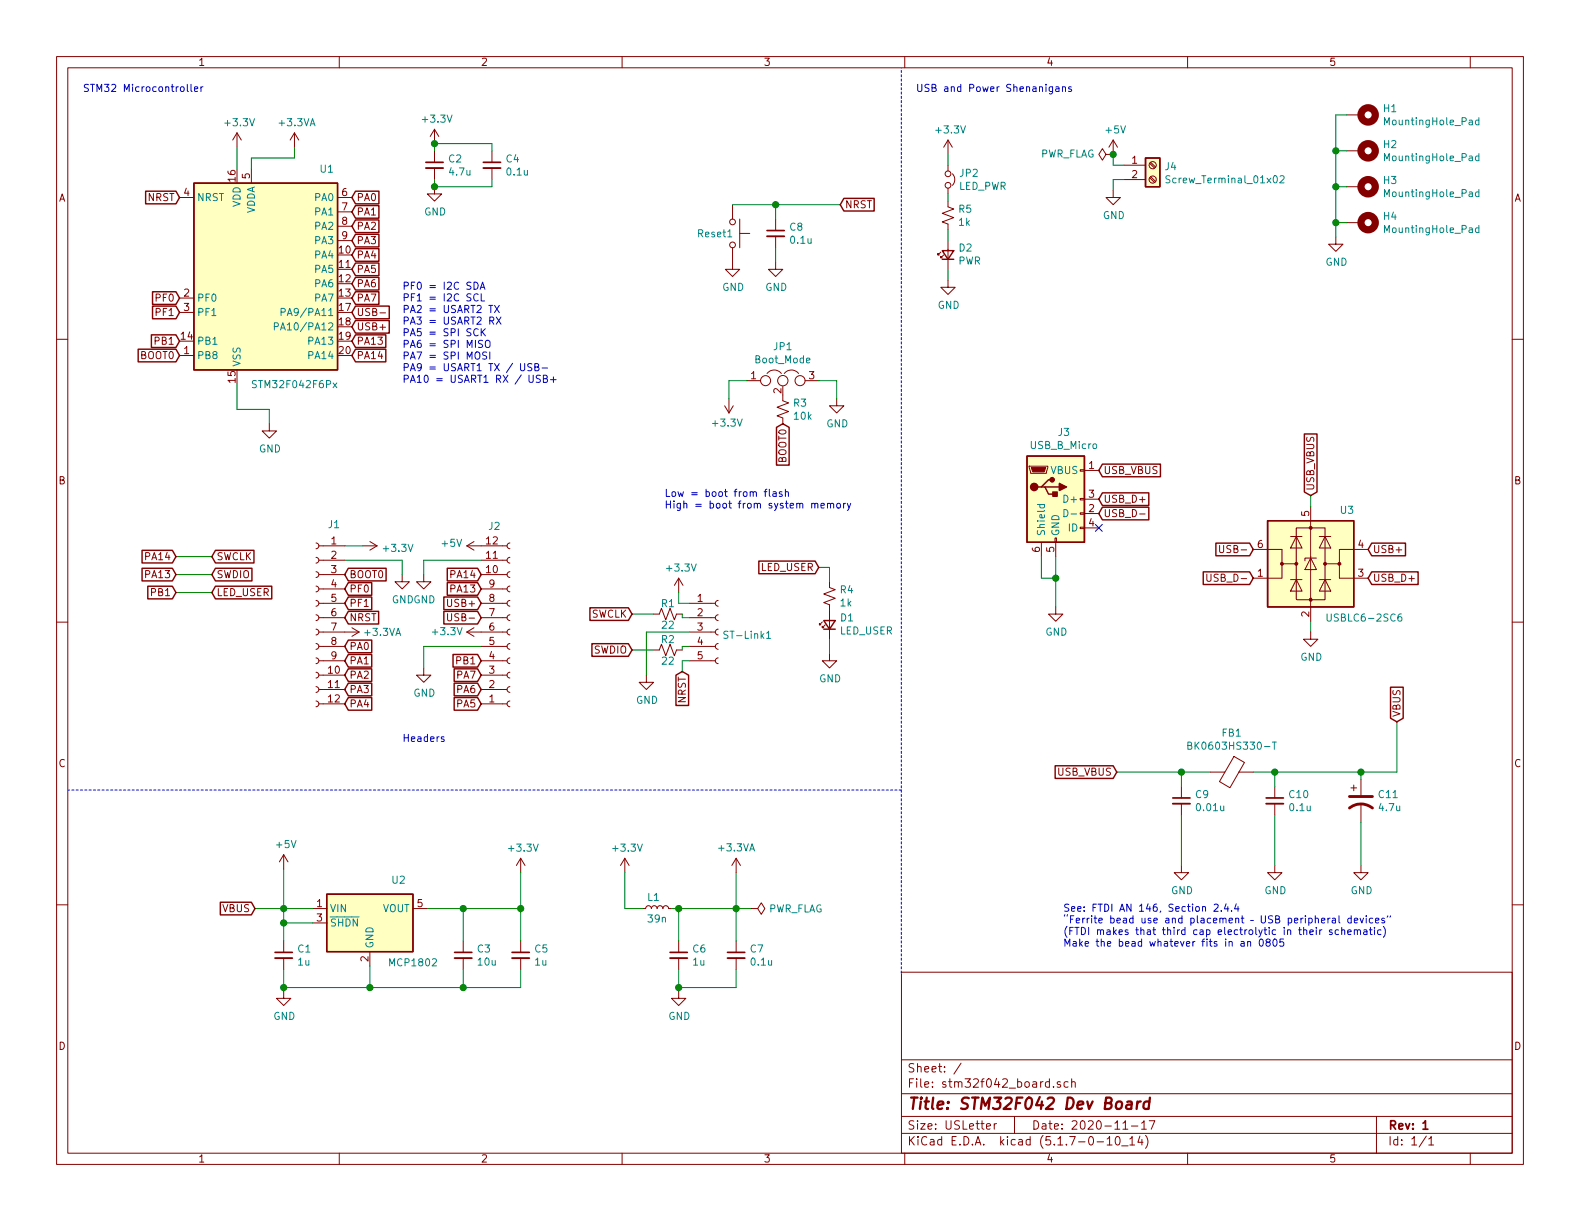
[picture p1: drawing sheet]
<svg xmlns="http://www.w3.org/2000/svg" width="279mm" height="216mm" viewBox="0 0 279 216" stroke-linecap="round" stroke-linejoin="round" font-family="sans-serif">
<g fill="none" stroke="#840000" stroke-width=".18">
<path d="M10 10h259.4v195.9h-259.4zM12 12h255.4v191.9h-255.4zM60 10v2M110 10v2M160 10v2M210 10v2M260 10v2M31.7 34.9h2.6M41.9 23.5l-.8 1.3M41.9 23.5v2.5M41.9 23.5l.8 1.3M44.4 29.8v2.6"/>
<path d="M52.1 23.5l-.8 1.3M52.1 23.5v2.5M52.1 23.5l.7 1.3M59.7 34.9h2.5M59.7 37.5h2.5M76.8 33v1.3h1.3l-1.3 1.3-1.2-1.3h1.2M76.8 22.9l-.7 1.2M76.8 22.9v2.5M76.8 26.7v2M76.8 29.7v2.1M76.8 22.9l.8 1.2M87 26.7v2"/>
<path d="M87 29.7v2.1M129.5 36.2v2.5M130.8 38.7v5.1M137.2 38.7v2.1M167.6 35.6v1l1.1 .4-2.1 .7 2.1 .8-2.1 .7 1 .4v1M167.6 24.8v2.5M167.6 29.2v1M167.6 33.3v1M167.6 24.8l-.7 1.2M167.6 24.8l.8 1.2M168.4 30.7a1.41 1.41 0 0 1 0 2.1M195.6 27.3l-.7-1-.6 1 .6 1 .7-1h1.2"/>
<path d="M196.8 27.3h.1M196.8 33.7v1.2h1.3l-1.3 1.3-1.2-1.3h1.2M196.8 24.8l-.7 1.2M196.8 24.8v2.5M196.8 24.8l.8 1.2M198.8 29.2h3.8M198.8 31.8h3.8M203.3 31.4l.9 .9M203.3 28.9l.9 .8M203.5 31.2l.8 .9M203.5 28.7l.8 .8M238.1 20.3h2.6"/>
<path d="M238.1 26.7h2.6M238.1 33h2.6M238.1 39.4h2.6M10 60h2M31.7 52.7h2.6M31.7 55.2h2.6M59.7 40h2.5M59.7 42.5h2.5M67.2 55.3h1M129.5 43.8v3.8h1.3l-1.3 1.3-1.2-1.3h1.2M130.8 41.3h1.8M137.2 46.4v1.2h1.2l-1.2 1.3-1.3-1.3h1.3"/>
<path d="M137.2 41.8v2M166.4 44.6l-.5 .5v-.3v.3h.2M166.9 45.1l-.5 .5v-.3v.3h.2M167.6 49.5v1.3h1.3l-1.3 1.3-1.2-1.3h1.2M167.6 42.5v5.1M236.2 41.9v1.3h1.3l-1.3 1.3-1.3-1.3h1.3M267.4 60h2M31.7 62.9h2.6M47.6 74.9v1.3h1.3l-1.3 1.3-1.2-1.3h1.2M128.1 71.8l.8 1.2M128.9 70.5v2.5M129.7 71.8l-.8 1.2"/>
<path d="M132.1 67.3h2.4M135.6 66a1.62 1.62 0 0 1 2.6 0M138.4 69.9v1l1 .3-2 .8 2 .8-2 .7 1 .4v1M138.7 66a1.62 1.62 0 0 1 2.5 0M142.4 67.3h2.4M148 70.5v1.3h1.2l-1.2 1.2-1.3-1.2h1.3M55.9 98.6l.3 .1 .2 .3-.1 .4-.4 .2M55.9 96l.3 .1 .2 .3-.1 .5-.4 .1M56.4 99.1h4.6M56.4 96.5h4.6M64.1 96.5h2.6M65.4 95.8l1.3 .7"/>
<path d="M66.7 96.5l-1.3 .8M82.5 96.5h7.2M82.5 96.5l1.3 .8M83.8 95.8l-1.3 .7M85.1 99.1h4.6M90.2 96l-.3 .1-.2 .3 .1 .4 .4 .2M90.2 98.6l-.3 .1-.2 .3 .1 .4 .4 .2M182 82.4h3.3v.3l-.3 1h-2.8zM184.1 95.9v2.5M186.6 95.1h.2v.8h-.2zM186.7 95.9v2.5M191 93.2h.8v.3h-.8z"/>
<path d="M191 90.7h.8v.2h-.8zM191 88.1h.8v.3h-.8zM191 83.1h.8v.2h-.8zM191.8 83.2h2.5M191.8 90.8h2.5M191.8 88.3h2.5M191.8 93.3h2.5M201.5 90.9h1M215.7 96.4v1.1l.2 .2h.3l.2-.2v-1.1M221.6 97.2h5.1v2.5h2.5M226.7 99.7v2.5h-5.1M228.2 94.9h2.1"/>
<path d="M229.2 93.3h5.1v12.7h-5.1zM229.2 94.9l1.1 2h-2.1zM231.8 98.7l1 2h-2zM231.8 89.5v20.4M232.8 98.7h-2v.5M233.3 94.9h2M234.3 94.9l1 2h-2zM236.9 99.7v2.5h5M241.9 97.2h-5v2.5h-2.6M10 110h2M55.9 118.9l.3 .1 .2 .3-.1 .4-.4 .2M55.9 116.3l.3 .2 .2 .2-.1 .5-.4 .1"/>
<path d="M55.9 113.8l.3 .1 .2 .3-.1 .4-.4 .2M55.9 111.3l.3 .1 .2 .3-.1 .4-.4 .2M55.9 108.7l.3 .1 .2 .3-.1 .5-.4 .1M55.9 106.2l.3 .1 .2 .3-.1 .4-.4 .2M55.9 103.6l.3 .2 .2 .2-.1 .5-.4 .1M55.9 101.1l.3 .1 .2 .3-.1 .4-.4 .2M56.4 116.8h4.6M56.4 114.3h4.6M56.4 111.8h7.1M56.4 109.2h4.6M56.4 106.7h4.6M56.4 119.4h4.6"/>
<path d="M56.4 104.1h4.6M56.4 101.6h4.6M62.2 111l1.3 .8M63.5 111.8l-1.3 .7M71.1 101.6v1.3h1.3l-1.3 1.2-1.3-1.2h1.3M74.9 101.6v1.3h1.3l-1.3 1.2-1.2-1.2h1.2M74.9 118.1v1.3h1.3l-1.3 1.3-1.2-1.3h1.2M79.1 108.5v1.1l.3 .2h.2l.3-.2v-1.1M82.5 111.8h7.2M82.5 111.8l1.3 .7M83.8 111l-1.3 .8M85.1 116.8h4.6"/>
<path d="M85.1 114.3h4.6M85.1 109.2h4.6M85.1 106.7h4.6M85.1 119.4h4.6M85.1 104.1h4.6M85.1 101.6h4.6M90.2 101.1l-.3 .1-.2 .3 .1 .4 .4 .2M90.2 103.6l-.3 .1-.2 .4 .1 .3 .4 .2M90.2 106.2l-.3 .1-.2 .3 .1 .4 .4 .2M90.2 108.7l-.3 .1-.2 .3 .1 .4 .4 .2M90.2 111.3l-.3 .1-.2 .3 .1 .4 .4 .2M90.2 113.8l-.3 .1-.2 .3 .1 .4 .4 .2"/>
<path d="M90.2 116.3l-.3 .1-.2 .4 .1 .3 .4 .2M90.2 118.9l-.3 .1-.2 .3 .1 .4 .4 .2M114.3 119.4v1.3h1.3l-1.3 1.2-1.3-1.2h1.3M115.6 108.6h1l.4-1 .7 2 .8-2 .8 2 .3-1h1M115.6 114.9h1l.4-1 .7 2.1 .8-2.1 .8 2.1 .3-1.1h1M120 102.2l-.7 1.3M120 102.2v2.6M120 102.2l.8 1.3M121.9 116.8h4.6M121.9 114.3h4.6M121.9 111.8h4.6M121.9 109.2h4.6"/>
<path d="M121.9 106.7h4.6M127 116.3l-.3 .1-.2 .4 .1 .3 .4 .2M127 113.8l-.3 .1-.2 .3 .1 .4 .4 .2M127 111.3l-.3 .1-.2 .3 .1 .4 .4 .2M127 108.7l-.3 .1-.2 .3 .1 .4 .4 .2M127 106.2l-.3 .1-.2 .3 .1 .4 .4 .2M145.4 110l-.5 .5v-.3v.3h.3M145.9 110.5l-.5 .5v-.3v.3h.3M146.7 115.6v1.2h1.3l-1.3 1.3-1.3-1.3h1.3M146.7 102.9v1l1 .4-2 .7 2 .8-2 .8 1 .3v6.1M186.7 107.3v1.3h1.3l-1.3 1.3-1.3-1.3h1.3M213.4 101.5v1.1l.3 .2 .3-.1 .1-.1v-1.1"/>
<path d="M228.2 102.5h2.1M229.2 102.5l1.1 2h-2.1zM231.8 111.8v1.2h1.2l-1.2 1.3-1.3-1.3h1.3M233.3 102.5h2M234.3 102.5l1 2h-2zM267.4 110h2M55.9 124l.3 .1 .2 .3-.1 .4-.4 .2M55.9 121.4l.3 .1 .2 .3-.1 .5-.4 .1M56.4 124.5h4.6M56.4 121.9h4.6M85.1 124.5h4.6M85.1 121.9h4.6"/>
<path d="M90.2 121.4l-.3 .1-.2 .3 .1 .4 .4 .2M90.2 124l-.3 .1-.2 .3 .1 .4 .4 .2M208.9 139.1v2M214 136.5h2.6M218.2 133.8l1.9 1-2.6 4.5-1.9-1.1zM219.1 136.5h2.5M225.4 139.1v2M238.9 139.3h1M239.4 138.8v1M240.7 137.8v2.8M10 160h2M50.2 151.1l-.8 1.3"/>
<path d="M50.2 151.1v2.6M50.2 151.1l.7 1.3M92.1 151.8l-.8 1.2M92.1 151.8v2.5M92.1 151.8l.7 1.2M110.5 151.8l-.8 1.2M110.5 151.8v2.5M110.5 151.8l.8 1.2M130.2 151.8v2.5M130.2 151.8l-.8 1.2M130.2 151.8l.7 1.2M208.9 153v1.3h1.3l-1.3 1.3-1.3-1.3h1.3"/>
<path d="M208.9 142.1v2M225.4 153v1.3h1.3l-1.3 1.3-1.2-1.3h1.2M225.4 142.1v2M240.7 153v1.3h1.2l-1.2 1.3-1.3-1.3h1.3M240.7 142.1v3.3M267.4 160h2M50.2 175.3v1.2h1.2l-1.2 1.3-1.3-1.3h1.3M50.2 166.4v2M50.2 169.4v2.1M55.2 160.7h2.6M55.2 163.2h2.6M65.4 168.3v2.5"/>
<path d="M73 160.7h2.6M81.9 166.4v2M81.9 169.4v2.1M92.1 166.4v2M92.1 169.4v2.1M113.7 160.7h.5l.1-.4 .3-.2 .4 .2 .2 .4 .1-.4 .3-.2 .4 .2 .2 .4 .1-.4 .3-.2 .4 .2 .2 .4 .1-.4 .3-.2 .5 .2 .1 .4h.5M120 175.3v1.2h1.3l-1.3 1.3-1.3-1.3h1.3M120 166.4v2M120 169.4v2.1M130.2 166.4v2M130.2 169.4v2.1M132.7 160.7h1.3l.6-1.1 .7 1.1-.7 1-.6-1"/>
<path d="M132.7 160.7h.1M159.4 171.9h108v32h-108zM159.4 197.4h108M159.4 193.4h108M159.4 187.4h108M170 188l-1.3 1.9M174.4 199.2l.8-.2-.1-.2-.4-.1-.3 .2 .1 .7h.6M175.8 198.7v1M176.2 198.7l-.3 .1-.1 .2M179.4 197.4v3M186.3 192.1v.2M187.5 191.3h-.4l-.2 .2 .1 .2 .5 .1v.4h-.6"/>
<path d="M188.9 191.3h-.5l-.2 .2v.6l.2 .2 .5-.1M189.5 191.4l.2-.1h.4v1M189.5 190.8v1.5M198.6 199.7h.8M200.1 199.1h1.1M201.9 198.6l.4-.4v1.5M201.9 199.7h.8M203.2 198.2h1l-.6 1.5M243.4 197.4v6.5M60 203.9v2M110 203.9v2M159.4 200.4h108"/>
<path d="M160 203.9v2M194 201.9h1.1M195.8 201.4l.4-.4v1.5M195.8 202.5h.8M197.4 201.1l.3-.1a.94 .94 0 0 1 0 1.5 .79 .79 0 0 1-.3-1.4zM198.3 202.6h1.2M199.8 201.4l.4-.4v1.5M199.8 202.5h.8M201.6 200.9l-.4 1.1h.9M201.9 201.5v1M202.6 200.8a1.71 1.71 0 0 1 0 2.2M210 203.9v2"/>
<path d="M252.2 200.9l-1.2 1.9M252.7 201.4l.4-.4v1.5M252.7 202.5h.8M260 203.9v2"/>
<circle cx="129.5" cy="39.2" r=".51"/>
<circle cx="167.6" cy="30.7" r=".51"/>
<circle cx="167.6" cy="32.8" r=".51"/>
<circle cx="203.8" cy="31.7" r=".63"/>
<circle cx="203.8" cy="29.2" r=".63"/>
<circle cx="129.5" cy="43.3" r=".51"/>
<circle cx="135.4" cy="67.3" r=".89"/>
<circle cx="138.4" cy="67.3" r=".91"/>
<circle cx="141.5" cy="67.3" r=".89"/>
</g>
<path d="M75.3 28.7h3.1M85.5 28.7h3M135.6 40.8h3.1M207.4 141.1h3M223.9 141.1h3M48.6 168.4h3.1M80.4 168.4h3M90.6 168.4h3M118.5 168.4h3M128.7 168.4h3M251.6 198.6l.5-.4v1.5M251.6 199.7h.9" fill="none" stroke="#840000" stroke-width=".3"/>
<path d="M199.3 194.8h.8l-.1 1.3M200.2 195.2l-.7 .1a.4 .4 0 0 0-.4 .4 .4 .4 0 0 0 .3 .4l.7-.1M201.1 194.8l-.1 1.3M201.7 194.8a.54 .54 0 0 0-.6 .3M203.3 194.8a.68 .68 0 0 0-1 .3l-.1 .6 .1 .3 .2 .1 .6-.1M203.4 194.1l-.3 2" fill="none" stroke="#840000" stroke-width=".41"/>
<path d="M75.3 29.7h3.1M85.5 29.7h3M135.6 41.8h3.1M207.4 142.1h3M223.9 142.1h3M48.6 169.4h3.1M80.4 169.4h3M90.6 169.4h3M118.5 169.4h3M128.7 169.4h3" fill="none" stroke="#840000" stroke-width=".33"/>
<g fill="none" stroke="#840000" stroke-width="1.3">
<circle cx="241.9" cy="26.7" r="1.27"/>
<circle cx="241.9" cy="20.3" r="1.27"/>
<circle cx="241.9" cy="39.4" r="1.27"/>
<circle cx="241.9" cy="33" r="1.27"/>
</g>
<g fill="none" stroke="#008484" stroke-width=".18">
<path d="M206.9 31.1h-.5l-.2 .1 .1 .4 .5 .3 .1 .2-.2 .2h-.5M226.4 31.2l.4-.1 .3 .3-.1 .2-.7 .7h.8M261.5 21.3l-.3-.1-.3 .3 .1 .5h.5M261.5 27.6h-.3l-.3 .2 .1 .6h.5M261.5 34l-.3-.1-.3 .3 .1 .5h.5M261.5 20.8v1.3M261.5 27.2v1.2M261.5 33.5v1.3M261.5 39.9v1.2M48.5 57.7h.6l.1-.5-.2-.1h-.5v1.2M49.7 55.2l.7-.1v-.4l-.2-.2h-.5v1.3M261.5 40.3h-.3l-.3 .2 .1 .6h.5"/>
<path d="M58.9 67.7l.7 .9M59.6 67.7l-.7 .9M142.6 63.7l.6-.1v-.2l-.4-.1-.2 .2 .1 .6h.5M183.4 89.2h1.3M183.9 89.2v.4l.2 .2 .6-.1v-.5M188.1 90.1a.64 .64 0 0 1 .8 .6 .64 .64 0 0 1-.8 .7zM189.4 90.9h1M135.6 112l.3-.4v1.3M135.6 112.9h.7M234.7 108.6v1l.2 .2h.4l.1-.2v-1M247.8 108.6h-.4a.87 .87 0 0 0 0 1.2l.5-.1v-.5l-.5-.2-.2 .3M210.1 131.8h.5l.1-.2v-.3l-.6-.1v1.3h.4l.2-.1 .1-.3-.3-.3"/>
<path d="M225 131.2h.7M225.3 131.2v1.3"/>
</g>
<g fill="#ffffc2" stroke="#ffffc2" stroke-width=".18">
<path d="M181.6 80.6h10.2v15.3h-10.2z"/>
<path d="M202.6 27.9h2.5v5.1h-2.5z"/>
<path d="M34.3 32.4h25.4v33h-25.4z"/>
<path d="M57.8 158.1h15.2v10.2h-15.2z"/>
<path d="M224.2 92.1h15.2v15.2h-15.2z"/>
</g>
<g fill="none" stroke="#840000" stroke-width=".25">
<path d="M25.8 33.8h5.3l.6 1.1-.6 1.1h-5.3zM34.3 32.4h25.4v33h-25.4zM62.9 33.8h4.1v2.2h-4.1l-.7-1.1zM62.9 36.3h4.1v2.3h-4.1l-.7-1.1zM62.9 38.9h4.1v2.2h-4.1l-.7-1.1zM149.2 35.1h5.4v2.2h-5.4l-.6-1.1zM202.6 27.9h2.5v5.1h-2.5zM26.8 59.2h4.3l.6 1.1-.6 1.1h-4.3zM27 51.6h4.1l.6 1.1-.6 1.1h-4.1zM27 54.1h4.1l.6 1.1-.6 1.2h-4.1zM62.9 46.5h4.1v2.2h-4.1l-.7-1.1zM62.9 41.4h4.1v2.3h-4.1l-.7-1.2z"/>
<path d="M62.9 44h4.1v2.2h-4.1l-.7-1.1zM62.9 49h4.1v2.3h-4.1l-.7-1.1zM62.9 51.6h4.1v2.2h-4.1l-.7-1.1zM62.9 54.1h5.9v2.3h-5.9l-.7-1.2zM62.9 56.7h5.9v2.2h-5.9l-.7-1.1zM62.9 59.2h5.3v2.2h-5.3l-.7-1.1zM166.6 44.3h2.1l-1.1 1.5zM166.6 45.8h2.1M24.4 61.7h6.7l.6 1.2-.6 1.1h-6.7zM62.9 61.7h5.3v2.3h-5.3l-.7-1.1zM137.3 75.6l1.1-.7 1.1 .7v6.6h-2.2zM230.7 76.7h2.2v10.3l-1.1 .6-1.1-.6z"/>
<path d="M25.1 97.3h5.4l.6 1.1-.6 1.1h-5.4zM38.1 97.3h6.8v2.2h-6.8l-.6-1.1zM134.2 99.2h9.9l.7 1.1-.7 1.1h-9.9zM181.6 80.6h10.2v15.3h-10.2zM184.1 86.1h.7l.6 1.3h1.3M184.8 86.1h2.5M186.1 84.8h-.7l-1.3 1.3h-.6M194.9 82.1h10.3v2.2h-10.3l-.6-1.1zM194.9 87.1h8.2v2.3h-8.2l-.6-1.1zM194.9 89.7h8.2v2.2h-8.2l-.6-1.1zM215 96h6l.6 1.2-.6 1.1h-6zM224.2 92.1h15.2v15.2h-15.2z"/>
<path d="M242.6 96h5.9v2.3h-5.9l-.7-1.1zM25.1 100.5h5.4l.6 1.1-.6 1.1h-5.4zM26.1 103.7h4.4l.6 1.1-.6 1.1h-4.4zM38.1 103.7h10v2.2h-10l-.6-1.1zM38.1 100.5h6.5v2.2h-6.5l-.6-1.1zM61.6 100.5h6.7v2.2h-6.7l-.6-1.1zM61.6 103h4.1v2.3h-4.1l-.6-1.2zM61.6 105.6h4.1v2.2h-4.1l-.6-1.1zM61.6 108.1h5.4v2.2h-5.4l-.6-1.1zM61.6 113.2h4.1v2.2h-4.1l-.6-1.1zM61.6 115.7h4.1v2.3h-4.1l-.6-1.2zM61.6 118.3h4.1v2.2h-4.1l-.6-1.1z"/>
<path d="M78.5 108.1h6l.6 1.1-.6 1.1h-6zM78.5 105.6h6l.6 1.1-.6 1.1h-6zM79.1 100.5h5.4l.6 1.1-.6 1.1h-5.4zM79.1 103h5.4l.6 1.1-.6 1.2h-5.4zM80.1 115.7h4.4l.6 1.1-.6 1.2h-4.4zM80.3 118.3h4.2l.6 1.1-.6 1.1h-4.2zM104.3 107.5h6.8l.7 1.1-.7 1.1h-6.8zM104.7 113.8h6.4l.7 1.1-.7 1.2h-6.4zM119.5 119.4l1.1-.7 1.2 .7v5.3h-2.3zM145.7 109.7h2l-1 1.6zM145.7 111.3h2M212.8 101.1h8.2l.6 1.1-.6 1.2h-8.2z"/>
<path d="M242.6 101.1h8.2v2.3h-8.2l-.7-1.2zM61.6 120.8h4.1v2.2h-4.1l-.6-1.1zM61.6 123.3h4.1v2.3h-4.1l-.6-1.1zM80.3 120.8h4.2l.6 1.1-.6 1.1h-4.2zM80.3 123.3h4.2l.6 1.2-.6 1.1h-4.2zM186.6 135.4h10.2l.7 1.1-.7 1.1h-10.2zM245.9 121.5h2.2v5.5l-1.1 .6-1.1-.6zM39 159.5h5.4l.7 1.2-.7 1.1h-5.4zM57.8 158.1h15.2v10.2h-15.2z"/>
</g>
<g fill="#840000" stroke="#840000" stroke-width=".25">
<path d="M186.2 87h.7v.8h-.7z"/>
<path d="M187.3 85.5l1.3 .6-1.3 .6z"/>
<circle cx="182.9" cy="86.1" r=".63"/>
<circle cx="186.1" cy="84.8" r=".38"/>
</g>
<g fill="#840000" stroke="#840000" stroke-width=".18">
<path d="M182.4 82.7h2.5l-.2 .7h-2.1z"/>
<circle cx="226.7" cy="99.7" r=".25"/>
<circle cx="229.2" cy="99.7" r=".25"/>
<circle cx="231.8" cy="106" r=".25"/>
<circle cx="231.8" cy="93.3" r=".25"/>
<circle cx="234.3" cy="99.7" r=".25"/>
<circle cx="236.9" cy="99.7" r=".25"/>
</g>
<path d="M238.6 142.9a3.3 3.3 0 0 1 4.1 0M238.6 140.8h4.1" fill="none" stroke="#840000" stroke-width=".51"/>
<path d="M159.4 139.7h-147.3M159.4 172.1v-160" fill="none" stroke="#0000c2" stroke-width=".18" stroke-dasharray=".4 .4"/>
<g fill="none" stroke="#008400" stroke-width=".18">
<path d="M41.9 26v3.8M52.1 26v1.9h-7.7v1.9M76.8 26.7v-1.3h10.2v1.3M76.8 31.8v1.2h10.2v-1.2M129.5 36.2h19.1M137.2 36.2v2.5M167.6 27.3v1.9M167.6 34.3v1.3M196.8 27.3v1.9h2M198.8 31.8h-2v1.9M236.2 33h1.9M236.2 39.4h1.9"/>
<path d="M236.2 26.7h1.9M238.1 20.3h-1.9v21.6M137.2 43.8v2.6M167.6 40.6v1.9M167.6 47.6v1.9M41.9 67.9v4.5h5.7v2.5M132.1 67.3h-3.2v3.2M144.8 67.3h3.2v3.2M31.1 98.4h6.4M61 99.1h10.1v2.5M61 96.5h3.1M85.1 99.1h-10.2v2.5"/>
<path d="M184.1 98.4v3.8h2.6M186.7 98.4v8.9M231.8 87.6v1.9M31.1 101.6h6.4M31.1 104.8h6.4M85.1 114.3h-10.2v3.8M111.8 108.6h3.8M111.8 114.9h3.8M120 104.8v1.9h1.9M120.6 108.6v.6h1.3M121.9 114.3h-1.3v.6M121.9 116.8h-1.3v1.9"/>
<path d="M121.9 111.8h-7.6v7.6M144.8 100.3h1.9v2.6M146.7 113v2.6M231.8 109.9v1.9M197.5 136.5h16.5M208.9 136.5v2.6M225.4 136.5v2.6M240.7 136.5v1.3M247 127.6v8.9h-25.4M50.2 153.7v12.7M92.1 154.3v12.1M110.5 154.3v6.4h3.2"/>
<path d="M130.2 154.3v12.1M208.9 144.1v8.9M225.4 144.1v8.9M240.7 145.4v7.6M45.1 160.7h10.1M50.2 171.5v3.8M50.2 163.2h5M65.4 170.8v3.8M75.6 160.7h16.5M81.9 160.7v5.7M81.9 171.5v3.1M92.1 171.5v3.1h-41.9"/>
<path d="M118.7 160.7h14M120 160.7v5.7M120 171.5v3.8M130.2 171.5v3.1h-10.2"/>
</g>
<g fill="none" stroke="#0000c2" stroke-width=".18">
<path d="M33.1 14.9v1.1l.2 .2M33.8 14.9v1.1l.2 .2M34.4 15.7l.6-.1-.1-.2-.3-.1-.2 .2v.6h.5M35.5 15.3v.9M35.9 15.3l-.4 .3M186.1 15.3v1.1l-.2 .2-.3-.1M186.1 15.4l-.3-.1-.3 .3 .1 .5h.5M186.7 15.4h.5l.1 .8M187.3 15.6l-.5 .1-.1 .2v.2h.6M187.9 15.5l.2-.2 .3 .1v.8M187.9 15.3v.9M189.4 15.4l-.2-.1-.2 .2v.2l.4 .1v.3h-.4"/>
<path d="M83.8 49.9a.64 .64 0 0 1 .8 .6 .64 .64 0 0 1-.8 .7zM84.6 52.1a.6 .6 0 0 0-.9 .4 .6 .6 0 0 0 .6 .7l.3-.1M84.6 58.2a.6 .6 0 0 0-.9 .5 .6 .6 0 0 0 .6 .7l.3-.1M84.9 51.2l.4-1.3 .5 1.3M85 50.8h.6M85.1 51.9v1.3h.6M85.1 58.1v1.3M85.3 58.7l.5 .7M85.8 58.1l-.7 .8M86.4 54h.7M86.6 56.7l.7-.1v-.4l-.2-.1h-.5v1.2M86.9 56.7l.4 .6"/>
<path d="M87.5 54l.8 1.3M87.8 56.1l.8 1.2M88.3 54l-.8 1.3M88.6 56.1l-.8 1.2M84.1 62.4l.2-.2a.47 .47 0 0 1 .6 .5l-.1 .6-.2 .2-.4-.1a1 1 0 0 1-.1-1zM85.3 60.2h-.4l-.2 .1v.4l.5 .2 .1 .3-.2 .2h-.5M85.9 60.4a.45 .45 0 0 1 .7 0 .88 .88 0 0 1-.2 1h-.4a1.07 1.07 0 0 1-.1-1zM86.1 62.3l-.5-.1-.2 .2v.4l.6 .2 .1 .3-.3 .2-.5-.1M86.6 62.2v1.3M92 64.3v1l.3 .3 .4-.1 .1-.2v-1M93.5 66.3v1.1l.3 .2h.3l.2-.2v-1.1M94.1 64.4l-.6-.1-.1 .1v.4l.5 .2 .2 .3-.3 .3-.5-.1"/>
<path d="M94.6 64.9l.5-.1 .1-.2v-.2l-.6-.1v1.3h.5l.2-.3v-.2l-.3-.2M95.6 66.4l-.5-.1-.3 .3 .1 .3 .6 .2v.4l-.2 .1h-.5M95.9 65.1h.9M96.1 67l.5-.1 .2-.2-.1-.2-.6-.2v1.3h.5l.2-.1v-.3l-.3-.2M97.4 67.1h.9M97.9 66.6v1M135.1 86.9h.5M135.6 86.5l-.3 .2v1.1M136 86.5v1.1l.2 .2M136.7 87h.5l.1 .8M137.3 87.2l-.5 .1-.1 .2v.2h.6M138.3 87l-.3-.1-.2 .2 .1 .2 .4 .1v.3h-.5"/>
<path d="M138.9 87.1l.2-.2 .3 .1v.8M138.9 86.5v1.3M144.1 89.2l.2-.2 .3 .1v.7M145.2 89.4l.6-.1-.1-.2-.3-.1-.2 .2v.6h.5M146.3 89.1l.2-.1 .3 .1 .1 .7M146.3 89v.8M146.9 89.2l.1-.2 .3 .1 .1 .7M148.1 89.1l.3-.1 .2 .1-.1 .7h-.3l-.2-.2zM149.2 89v.8M149.5 89l-.3 .2M149.8 89l.3 .8M150.4 89l-.4 1.1-.2 .2"/>
<path d="M78.5 130.3h-.3l-.2 .2 .1 .1 .4 .2v.3h-.5M214.7 160l.5-.1 .2 .3v.2l-.8 .7h.8M216.8 159.8l-.3 .9h.8M218.6 159.8l-.3 .9h.8M216 161v.1M217.1 160.3v.8M217.8 161v.1M218.9 160.3v.8M219.5 166.5h.5v.8M220 166.8h-.4l-.2 .2 .2 .3h.4M220.6 166.6l.2-.1h.3l.1 .8M220.6 166.5v.8"/>
<path d="M222.8 166.2l.2-.2a.69 .69 0 0 1 .4 .7 .69 .69 0 0 1-.4 .6l-.3-.2v-.3zM224.1 166.6l-.2-.3 .1-.2 .4-.1 .2 .2v.3l-.6 .1-.1 .2v.3l.2 .2h.4l.1-.2v-.4l-.2-.1M225.2 166.2l.2-.2a.67 .67 0 0 1 .4 .7 .67 .67 0 0 1-.4 .6l-.3-.2v-.3zM227 166h-.6l-.1 .6 .2-.1 .5 .1v.6l-.2 .1-.5-.1M232.6 162.5l.2-.1h.3v.8M233.4 164.4v.9M233.7 162.8l.6-.1-.1-.3h-.3l-.2 .1 .1 .6h.4M233.8 164.4l-.4 .2M234.8 162.4v.8M235.2 162.4l-.4 .2M235.6 164.5l-.3-.1-.2 .2v.2l.5 .1v.3h-.5M235.6 162.4h.5l.1 .8"/>
<path d="M236.2 162.7h-.5l-.1 .2v.2h.6M236.7 164.5l-.4-.1-.2 .2 .1 .6h.5M236.8 161.9v1.1l.2 .2M237.3 164.5l.1-.1 .3 .1 .1 .8M237.3 164v1.3M238.3 164.8l.6-.1v-.2l-.4-.1-.2 .2 .1 .6h.5M238.9 162.4h-.3l-.3 .2 .2 .5h.4M238.9 161.9v1.3M239.5 162.8l.6-.1-.1-.3h-.3l-.2 .1v.6h.5M239.5 164.5l.2-.1 .3 .1v.8M239.5 164.4v.9M240 164.6l.2-.2 .3 .1 .1 .8"/>
<path d="M240.5 162.4l.3 .8 .3-.8M241.2 164.5h.5v.8M241.6 161.9v.2M241.6 162.4v.8M241.7 164.7l-.4 .1-.2 .1 .1 .3h.5M242.1 164.4h.5M242.3 164v1.1l.3 .2M242.7 162.4h-.3l-.3 .2 .2 .5h.4M243.1 164v.1M243.1 164.4v.9M243.2 162.8l.6-.1v-.3h-.4l-.2 .1 .1 .6h.5M244.2 164.5l-.4-.1-.2 .2 .1 .6h.5"/>
<path d="M244.6 163.8a1.47 1.47 0 0 1 0 1.9M244.8 162.4h-.3l-.2 .1 .1 .2 .4 .1v.3h-.5M245.4 161.9l-.1 .3M245.9 161.9l-.1 .3"/>
</g>
<g fill="#008400" stroke="#008400" stroke-width=".25">
<circle cx="92.1" cy="160.7" r=".51"/>
<circle cx="240.7" cy="136.5" r=".51"/>
<circle cx="81.9" cy="174.6" r=".51"/>
<circle cx="65.4" cy="174.6" r=".51"/>
<circle cx="50.2" cy="174.6" r=".51"/>
<circle cx="50.2" cy="163.2" r=".51"/>
<circle cx="208.9" cy="136.5" r=".51"/>
<circle cx="50.2" cy="160.7" r=".51"/>
<circle cx="120" cy="160.7" r=".51"/>
<circle cx="130.2" cy="160.7" r=".51"/>
<circle cx="186.7" cy="102.2" r=".51"/>
<circle cx="120" cy="174.6" r=".51"/>
<circle cx="196.9" cy="27.3" r=".51"/>
<circle cx="76.8" cy="25.4" r=".51"/>
<circle cx="76.8" cy="33" r=".51"/>
<circle cx="236.2" cy="39.4" r=".51"/>
<circle cx="81.9" cy="160.7" r=".51"/>
<circle cx="236.2" cy="33" r=".51"/>
<circle cx="236.2" cy="26.7" r=".51"/>
<circle cx="137.2" cy="36.2" r=".51"/>
<circle cx="225.4" cy="136.5" r=".51"/>
</g>
<path d="M193.7 92.7l1.2 1.3M194.9 92.7l-1.2 1.3" fill="none" stroke="#000084" stroke-width=".18"/>
<text font-size="2.8" fill="#840000" x="160.4" y="196.2">Title: STM32F042 Dev Board</text>
<g font-size="2.1" fill="#840000">
<text x="160.4" y="189.6">Sheet: /</text>
<text x="160.4" y="192.3">File: stm32f042_board.sch</text>
<text x="160.4" y="202.5">KiCad E.D.A. kicad (5.1.7-0-10_14)</text>
<text x="160.4" y="199.7">Size: USLetter</text>
<text x="182.4" y="199.7">Date: 2020-11-17</text>
<text x="245.4" y="199.7">Rev: 1</text>
<text x="245.4" y="202.5">Id: 1/1</text>
</g>
<g font-size="1.8" fill="#840000">
<text x="35" y="11.6">1</text>
<text x="85" y="11.6">2</text>
<text x="135" y="11.6">3</text>
<text x="185" y="11.6">4</text>
<text x="235" y="11.6">5</text>
<text x="200.2" y="29">1</text>
<text x="10.4" y="35.6">A</text>
<text x="26.1" y="35.6">NRST</text>
<text x="32.5" y="34.7">4</text>
<text x="41.7" y="32.1" transform="rotate(-90 41.7 32.1)">16</text>
<text x="44.2" y="31.6" transform="rotate(-90 44.2 31.6)">5</text>
<text x="60.5" y="34.7">6</text>
<text x="63" y="35.6">PA0</text>
<text x="200.2" y="31.5">2</text>
<text x="267.8" y="35.6">A</text>
<text x="60.5" y="37.2">7</text>
<text x="60.5" y="39.8">8</text>
<text x="63" y="38.1">PA1</text>
<text x="63" y="40.6">PA2</text>
<text x="149.4" y="36.8">NRST</text>
<text x="60" y="44.8">10</text>
<text x="60" y="47.4">11</text>
<text x="60.5" y="42.3">9</text>
<text x="63" y="43.2">PA3</text>
<text x="63" y="45.7">PA4</text>
<text x="27.7" y="53.3">PF0</text>
<text x="32.5" y="52.5">2</text>
<text x="60" y="49.9">12</text>
<text x="60" y="52.5">13</text>
<text x="63" y="48.3">PA5</text>
<text x="63" y="50.8">PA6</text>
<text x="63" y="53.3">PA7</text>
<text x="27.7" y="55.9">PF1</text>
<text x="32.5" y="55">3</text>
<text x="60" y="55">17</text>
<text x="60" y="57.5">18</text>
<text x="63" y="55.9">USB-</text>
<text x="63" y="58.4">USB+</text>
<text x="24.9" y="63.5">BOOT0</text>
<text x="27.5" y="61">PB1</text>
<text x="32.1" y="60.1">14</text>
<text x="32.5" y="62.6">1</text>
<text x="60" y="60.1">19</text>
<text x="60" y="62.6">20</text>
<text x="63" y="61">PA13</text>
<text x="63" y="63.5">PA14</text>
<text x="41.7" y="67.6" transform="rotate(-90 41.7 67.6)">15</text>
<text x="132.8" y="67.1">1</text>
<text x="138.2" y="69.6" transform="rotate(-90 138.2 69.6)">2</text>
<text x="143.1" y="67.1">3</text>
<text x="139.1" y="81.8" transform="rotate(-90 139.1 81.8)">BOOT0</text>
<text x="192.6" y="82.9">1</text>
<text x="195.1" y="83.8">USB_VBUS</text>
<text x="10.4" y="85.6">B</text>
<text x="192.6" y="88">3</text>
<text x="195.1" y="88.9">USB_D+</text>
<text x="232.4" y="86.8" transform="rotate(-90 232.4 86.8)">USB_VBUS</text>
<text x="267.8" y="85.6">B</text>
<text x="192.6" y="90.6">2</text>
<text x="192.6" y="93.1">4</text>
<text x="195.1" y="91.4">USB_D-</text>
<text x="231.5" y="91.3" transform="rotate(-90 231.5 91.3)">5</text>
<text x="25.9" y="99.1">PA14</text>
<text x="38.3" y="99.1">SWCLK</text>
<text x="58.6" y="96.3">1</text>
<text x="58.6" y="98.8">2</text>
<text x="58.6" y="101.3">3</text>
<text x="86" y="101.3">10</text>
<text x="86" y="98.8">11</text>
<text x="86" y="96.3">12</text>
<text x="134.6" y="101">LED_USER</text>
<text x="183.9" y="97.6" transform="rotate(-90 183.9 97.6)">6</text>
<text x="186.4" y="97.6" transform="rotate(-90 186.4 97.6)">5</text>
<text x="216.5" y="97.8">USB-</text>
<text x="222.4" y="102">1</text>
<text x="222.4" y="96.9">6</text>
<text x="240.2" y="102">3</text>
<text x="240.2" y="96.9">4</text>
<text x="242.7" y="97.8">USB+</text>
<text x="25.9" y="102.2">PA13</text>
<text x="26.9" y="105.4">PB1</text>
<text x="38.3" y="105.4">LED_USER</text>
<text x="38.3" y="102.2">SWDIO</text>
<text x="58.6" y="103.9">4</text>
<text x="58.6" y="106.4">5</text>
<text x="61.7" y="102.2">BOOT0</text>
<text x="61.7" y="104.8">PF0</text>
<text x="61.7" y="107.3">PF1</text>
<text x="79.5" y="107.3">USB+</text>
<text x="79.9" y="102.2">PA14</text>
<text x="79.9" y="104.8">PA13</text>
<text x="86.5" y="106.4">8</text>
<text x="86.5" y="103.9">9</text>
<text x="123.3" y="106.4">1</text>
<text x="214.2" y="102.9">USB_D-</text>
<text x="242.7" y="102.9">USB_D+</text>
<text x="58.6" y="109">6</text>
<text x="58.6" y="111.5">7</text>
<text x="61.7" y="109.9">NRST</text>
<text x="80" y="109.9">USB-</text>
<text x="86.5" y="111.5">6</text>
<text x="86.5" y="109">7</text>
<text x="104.5" y="109.2">SWCLK</text>
<text x="123.3" y="109">2</text>
<text x="123.3" y="111.5">3</text>
<text x="231.5" y="109.1" transform="rotate(-90 231.5 109.1)">2</text>
<text x="58.1" y="119.1">10</text>
<text x="58.6" y="114">8</text>
<text x="58.6" y="116.6">9</text>
<text x="61.7" y="114.9">PA0</text>
<text x="61.7" y="117.5">PA1</text>
<text x="80.9" y="117.5">PB1</text>
<text x="86.5" y="119.1">3</text>
<text x="86.5" y="116.6">4</text>
<text x="86.5" y="114">5</text>
<text x="105" y="115.6">SWDIO</text>
<text x="123.3" y="114">4</text>
<text x="123.3" y="116.6">5</text>
<text x="58.1" y="121.7">11</text>
<text x="58.1" y="124.2">12</text>
<text x="61.7" y="120">PA2</text>
<text x="61.7" y="122.6">PA3</text>
<text x="61.7" y="125.1">PA4</text>
<text x="80.9" y="120">PA7</text>
<text x="80.9" y="122.6">PA6</text>
<text x="80.9" y="125.1">PA5</text>
<text x="86.5" y="124.2">1</text>
<text x="86.5" y="121.7">2</text>
<text x="121.3" y="124.4" transform="rotate(-90 121.3 124.4)">NRST</text>
<text x="247.6" y="126.8" transform="rotate(-90 247.6 126.8)">VBUS</text>
<text x="10.4" y="135.6">C</text>
<text x="187.1" y="137.2">USB_VBUS</text>
<text x="267.8" y="135.6">C</text>
<text x="39.4" y="161.3">VBUS</text>
<text x="56" y="160.4">1</text>
<text x="73.8" y="160.4">5</text>
<text x="56" y="162.9">3</text>
<text x="65.2" y="170" transform="rotate(-90 65.2 170)">2</text>
<text x="10.4" y="185.6">D</text>
<text x="267.8" y="185.6">D</text>
<text x="35" y="205.5">1</text>
<text x="85" y="205.5">2</text>
<text x="135" y="205.5">3</text>
<text x="185" y="205.5">4</text>
<text x="235" y="205.5">5</text>
</g>
<g font-size="1.8" fill="#0000c2">
<text x="14.6" y="16.3">STM32 Microcontroller</text>
<text x="161.9" y="16.3">USB and Power Shenanigans</text>
<text x="71.1" y="51.2">PF0 = I2C SDA</text>
<text x="71.1" y="53.3">PF1 = I2C SCL</text>
<text x="71.1" y="55.3">PA2 = USART2 TX</text>
<text x="71.1" y="57.4">PA3 = USART2 RX</text>
<text x="71.1" y="59.5">PA5 = SPI SCK</text>
<text x="71.1" y="61.5">PA6 = SPI MISO</text>
<text x="71.1" y="63.6">PA7 = SPI MOSI</text>
<text x="71.1" y="65.6">PA9 = USART1 TX / USB-</text>
<text x="71.1" y="67.7">PA10 = USART1 RX / USB+</text>
<text x="117.5" y="87.9">Low = boot from flash</text>
<text x="117.5" y="89.9">High = boot from system memory</text>
<text x="71.1" y="131.2">Headers</text>
<text x="188" y="161.2">See: FTDI AN 146, Section 2.4.4</text>
<text x="188" y="163.3">Ferrite bead use and placement USB peripheral devices</text>
<text x="188" y="165.3">(FTDI makes that third cap electrolytic in their schematic)</text>
<text x="188" y="167.4">Make the bead whatever fits in an 0805</text>
</g>
<g font-size="1.8" fill="#008484">
<text x="40" y="22.3">+3.3V</text>
<text x="49.5" y="22.3">+3.3VA</text>
<text x="74.9" y="21.7">+3.3V</text>
<text x="165.7" y="23.6">+3.3V</text>
<text x="195.6" y="23.6">+5V</text>
<text x="244.7" y="19.8">H1</text>
<text x="245.2" y="22.1">MountingHole_Pad</text>
<text x="79.4" y="28.7">C2</text>
<text x="89.5" y="28.7">C4</text>
<text x="183.9" y="27.9">PWR_FLAG</text>
<text x="244.7" y="26.2">H2</text>
<text x="245.2" y="28.5">MountingHole_Pad</text>
<text x="34.8" y="35.6">NRST</text>
<text x="55.8" y="35.6">PA0</text>
<text x="56.7" y="30.5">U1</text>
<text x="79.6" y="31">4.7u</text>
<text x="89.7" y="31">0.1u</text>
<text x="169.5" y="33.6">LED_PWR</text>
<text x="169.8" y="31.3">JP2</text>
<text x="206.1" y="30.1">J4</text>
<text x="206.9" y="32.4">Screw_Terminal_01x02</text>
<text x="244.7" y="32.5">H3</text>
<text x="245.2" y="34.8">MountingHole_Pad</text>
<text x="42.5" y="36.6" transform="rotate(-90 42.5 36.6)">VDD</text>
<text x="45.1" y="37.9" transform="rotate(-90 45.1 37.9)">VDDA</text>
<text x="55.8" y="38.1">PA1</text>
<text x="55.8" y="40.6">PA2</text>
<text x="75" y="38.1">GND</text>
<text x="123.6" y="42">Reset1</text>
<text x="139.7" y="40.8">C8</text>
<text x="169.6" y="37.6">R5</text>
<text x="169.6" y="39.9">1k</text>
<text x="195" y="38.7">GND</text>
<text x="244.7" y="38.9">H4</text>
<text x="245.2" y="41.2">MountingHole_Pad</text>
<text x="55.8" y="45.7">PA4</text>
<text x="55.8" y="43.2">PA3</text>
<text x="139.9" y="43.1">0.1u</text>
<text x="169.4" y="46.8">PWR</text>
<text x="169.6" y="44.5">D2</text>
<text x="234.4" y="47">GND</text>
<text x="34.8" y="53.3">PF0</text>
<text x="55.8" y="48.3">PA5</text>
<text x="55.8" y="50.8">PA6</text>
<text x="55.8" y="53.3">PA7</text>
<text x="127.7" y="51.4">GND</text>
<text x="135.3" y="51.4">GND</text>
<text x="34.8" y="55.9">PF1</text>
<text x="49.8" y="58.4">PA10/PA12</text>
<text x="50.8" y="55.9">PA9/PA11</text>
<text x="165.8" y="54.6">GND</text>
<text x="34.8" y="63.5">PB8</text>
<text x="34.8" y="61">PB1</text>
<text x="42.5" y="64.9" transform="rotate(-90 42.5 64.9)">VSS</text>
<text x="54.8" y="61">PA13</text>
<text x="54.8" y="63.5">PA14</text>
<text x="133.6" y="64.2">Boot_Mode</text>
<text x="136.9" y="61.9">JP1</text>
<text x="45.1" y="68.6">STM32F042F6Px</text>
<text x="140.4" y="71.9">R3</text>
<text x="126.2" y="75.4">+3.3V</text>
<text x="140.5" y="74.2">10k</text>
<text x="146.1" y="75.6">GND</text>
<text x="187.2" y="77.1">J3</text>
<text x="45.8" y="80">GND</text>
<text x="182.3" y="79.4">USB_B_Micro</text>
<text x="185.9" y="83.8">VBUS</text>
<text x="188.4" y="88.9">D+</text>
<text x="58.1" y="93.4">J1</text>
<text x="86.5" y="93.7">J2</text>
<text x="184.8" y="94.9" transform="rotate(-90 184.8 94.9)">Shield</text>
<text x="187.3" y="94.9" transform="rotate(-90 187.3 94.9)">GND</text>
<text x="189" y="94">ID</text>
<text x="237.1" y="90.9">U3</text>
<text x="68" y="97.6">+3.3V</text>
<text x="78.2" y="96.7">+5V</text>
<text x="118.1" y="101.1">+3.3V</text>
<text x="69.3" y="106.7">GNDGND</text>
<text x="117" y="107.4">R1</text>
<text x="148.6" y="104.9">R4</text>
<text x="148.6" y="107.2">1k</text>
<text x="64.6" y="112.4">+3.3VA</text>
<text x="76.7" y="112.3">+3.3V</text>
<text x="117" y="113.7">R2</text>
<text x="117.1" y="111.2">22</text>
<text x="128.4" y="113">ST-Link1</text>
<text x="148.5" y="112.2">LED_USER</text>
<text x="148.7" y="109.9">D1</text>
<text x="184.9" y="112.4">GND</text>
<text x="235.2" y="109.9">USBLC6-2SC6</text>
<text x="117.1" y="117.5">22</text>
<text x="229.9" y="116.8">GND</text>
<text x="73.1" y="123.2">GND</text>
<text x="112.5" y="124.5">GND</text>
<text x="144.9" y="120.6">GND</text>
<text x="216.1" y="130.3">FB1</text>
<text x="211" y="132.6">BK0603HS330-T</text>
<text x="211.5" y="141.1">C9</text>
<text x="211.8" y="143.4">0.01u</text>
<text x="228" y="141.1">C10</text>
<text x="228.2" y="143.4">0.1u</text>
<text x="243.9" y="141.1">C11</text>
<text x="244" y="143.4">4.7u</text>
<text x="48.9" y="150">+5V</text>
<text x="90.1" y="150.6">+3.3V</text>
<text x="108.5" y="150.6">+3.3V</text>
<text x="127.2" y="150.5">+3.3VA</text>
<text x="58.3" y="161.3">VIN</text>
<text x="67.6" y="161.3">VOUT</text>
<text x="69.4" y="156.3">U2</text>
<text x="114.6" y="159.3">L1</text>
<text x="135.8" y="161.3">PWR_FLAG</text>
<text x="207.1" y="158.1">GND</text>
<text x="223.6" y="158.1">GND</text>
<text x="238.8" y="158.1">GND</text>
<text x="58.3" y="163.8">SHDN</text>
<text x="66" y="167.8" transform="rotate(-90 66 167.8)">GND</text>
<text x="114.7" y="163.1">39n</text>
<text x="52.7" y="168.4">C1</text>
<text x="52.7" y="170.7">1u</text>
<text x="69.1" y="170.9">MCP1802</text>
<text x="84.5" y="168.4">C3</text>
<text x="84.6" y="170.7">10u</text>
<text x="94.6" y="168.4">C5</text>
<text x="94.6" y="170.7">1u</text>
<text x="122.6" y="168.4">C6</text>
<text x="122.6" y="170.7">1u</text>
<text x="132.7" y="168.4">C7</text>
<text x="132.9" y="170.7">0.1u</text>
<text x="48.3" y="180.3">GND</text>
<text x="118.2" y="180.3">GND</text>
</g>
</svg>
